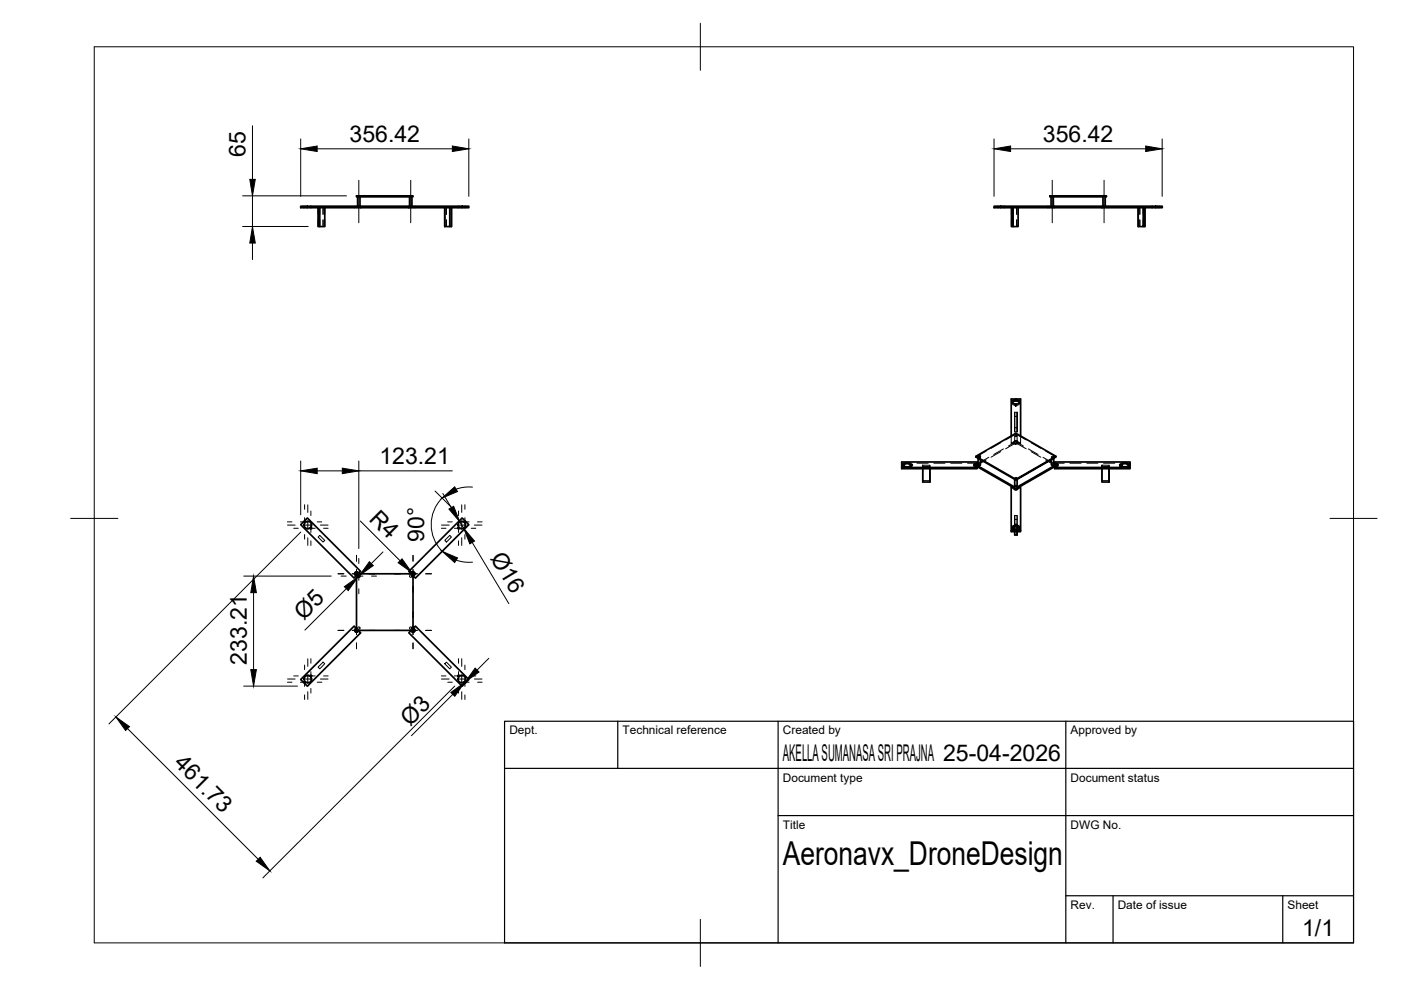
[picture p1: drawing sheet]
<svg xmlns="http://www.w3.org/2000/svg" width="297mm" height="210mm" viewBox="0 0 297 210" stroke-linecap="round" stroke-linejoin="round" font-family="sans-serif">
<!-- layer: Visible -->
<g fill="none" stroke="#000" stroke-width=".36">
<path d="M65.2 43.7h11.3v.3h-11.3zM65.2 43.7h-1.4v.3h1.4M67.4 44v4h.4v-4M68.9 44v4h-1.1M75.6 41.5h12v.2h-12zM75.8 41.7v2M76.3 41.7v2M76.5 44h21.5M76.5 43.7h10.2M86.8 41.7v2M87.3 41.7v2M95.4 48h.3v-4v4"/>
<path d="M95.4 44v4h-1.1v-4v4M98 43.7h1.4v.3h-1.4zM98 43.7h-11.3v.3M212.2 43.7h11.3v.3h-11.3zM212.2 43.7h-1.4v.3h1.4M214.4 44v4h.4v-4M215.9 44v4h-1.1M222.6 41.5h12v.2h-12zM222.8 41.7v2M223.3 41.7v2M223.5 44h21.5M223.5 43.7h10.2"/>
<path d="M233.8 41.7v2M234.3 41.7v2M242.4 44v4h-1.1v-4v4M242.4 48h.3v-4v4M245 43.7h1.4v.3h-1.4zM245 43.7h-11.3v.3M191.2 98.5h.3l-.3 .1zM191.5 98.6a1.04 1.04 0 0 1 1.6 0M191.6 98.4l.7-.3a.57 .57 0 0 1 .7 .6l-.7 .3a.57 .57 0 0 1-.7-.6zM193.1 98.5h.3l-.3 .1zM195.6 99.4v2.8h1.5v-2.8M206.9 96.7l8.5-4.8 8.5 4.8"/>
<path d="M207.2 98.7v.7h-16v-.3h16M207.2 98.4v-.4h-16v1.1M207.2 98.9l7.5 4.4M207.2 98.7l7.9 4.6h-.7v9.2M207.2 98.4l-.4-.1-.3 .3 .3 .1h.4M207.4 97.2v1.4l.5-.1v-1.1M207.4 98.3l-.2 .1M207.4 96.8h.4M207.4 96.6l.5 .1-.3 .2-.2-.2zM208.3 97.7l-.4 .3M214.4 92.4v-7.8h2v7.8M214.6 85.4a1.04 1.04 0 0 1 1.6 0"/>
<path d="M214.7 85l.7-.2a.57 .57 0 0 1 .7 .6l-.7 .3a.57 .57 0 0 1-.7-.7zM215.3 85.7l.3 .1h-.3zM215.3 84.6l.3 .1-.3 .1zM222.5 97.7l.4 .3M223.4 97.2v1.4l-.5-.1v-1.1M223.4 98.3l.2 .1M223.6 98.4v-.4h16v1.4h-16v-.3h16M223.6 98.9l-7.5 4.4M223.6 98.7l-7.9 4.6M223.6 98.7v.4M223.6 98.4l.4-.1 .3 .3-.3 .1h-.4M233.6 99.4v2.8h1.5v-2.8"/>
<path d="M237.4 98.5h.3l-.3 .1zM237.7 98.6a1.04 1.04 0 0 1 1.6 0M237.8 98.4l.7-.3a.57 .57 0 0 1 .7 .6l-.7 .3a.57 .57 0 0 1-.7-.6zM239.3 98.5h.3l-.3 .1zM214.6 112a1.04 1.04 0 0 1 1.6 0M214.7 111.7l.7-.3a.57 .57 0 0 1 .7 .6l-.7 .3a.57 .57 0 0 1-.7-.6zM215.1 103.3l-.1 .2 .3 .1 .5-.1-.1-.2M215.1 101.7l.1 1.3 .2 .1 .2-.1v-1.3M215.1 111.6v.7M215.1 112.7v.7h.5v-.7M215.3 111.2l.3 .1h-.3zM215.3 112.3l.3 .1h-.3z"/>
<path d="M215.4 101.6l8.5-4.9v.2l-8.5 4.9zM215.4 101.6l-8.5-4.9v.2l8.5 4.9M215.6 111.6v.7M215.7 103.3h.7v9.4h-2v-.2h2M75.6 121.7h12v12h-12zM76 121.7l.5-.5-11.3-11.4-1.4 1.4 11.3 11.4 .5-.5M76 133.6a.39 .39 0 0 1-.4 .4 .39 .39 0 0 1-.4-.4 .39 .39 0 0 1 .4-.3l-.5-.5-11.3 11.3 1.4 1.4 11.3-11.3-.5-.5M76 121.6a.39 .39 0 0 0-.4-.3 .39 .39 0 0 0-.4 .3 .39 .39 0 0 0 .4 .4M87.2 133.6a.39 .39 0 0 0 .4 .4 .39 .39 0 0 0 .4-.4 .39 .39 0 0 0-.4-.3l.5-.5 11.3 11.3-1.4 1.4-11.3-11.3 .5-.5M87.6 122a.39 .39 0 0 0 .4-.4 .39 .39 0 0 0-.4-.3 .39 .39 0 0 0-.4 .3l-.5-.4 11.3-11.4 1.4 1.4-11.3 11.4-.5-.5"/>
<circle cx="64.6" cy="110.6" r=".16"/>
<circle cx="65.3" cy="111.3" r=".79"/>
<circle cx="65.9" cy="112" r=".16"/>
<circle cx="97.3" cy="112" r=".16"/>
<circle cx="97.9" cy="111.3" r=".79"/>
<circle cx="98.6" cy="110.6" r=".16"/>
<circle cx="76.1" cy="122.2" r=".24"/>
<circle cx="64.6" cy="144.7" r=".16"/>
<circle cx="65.3" cy="144" r=".79"/>
<circle cx="65.9" cy="143.3" r=".16"/>
<circle cx="97.3" cy="143.3" r=".16"/>
<circle cx="97.9" cy="144" r=".79"/>
<circle cx="98.6" cy="144.7" r=".16"/>
</g>
<!-- layer: Hidden -->
<g fill="none" stroke="#000" stroke-width=".21">
<path d="M64.4 43.7v.3M64.7 43.7v.3M65.8 43.7v.3M66.1 43.7v.3M67.4 44v1.4M67.4 46.6v1.4M67.8 44v1.4M67.8 46.6v1.4M68.5 44v1.4M68.5 46.6v1.4M68.9 44v1.4M68.9 46.6v1.4"/>
<path d="M75.1 43.7v.3M75.2 43.7v.3M75.6 43.7v.3M75.8 41.5v.2M76 43.7v.3M76.3 41.5v.2M87.2 43.7v.3M87.6 43.7v.3M88 43.7v.3M88.1 43.7v.3M94.7 44v1.4M94.7 46.6v1.4"/>
<path d="M95.4 44v1.4M95.4 46.6v1.4M97.1 43.7v.3M97.3 43.7v.3M98.4 43.7v.3M98.7 43.7v.3M211.4 43.7v.3M211.7 43.7v.3M212.8 43.7v.3M213.1 43.7v.3M214.4 44v1.4M214.4 46.6v1.4"/>
<path d="M214.8 44v1.4M214.8 46.6v1.4M215.5 44v1.4M215.5 46.6v1.4M215.9 44v1.4M215.9 46.6v1.4M222.1 43.7v.3M222.2 43.7v.3M222.6 43.7v.3M222.8 41.5v.2M223 43.7v.3M223.3 41.5v.2"/>
<path d="M234.2 43.7v.3M234.6 43.7v.3M235 43.7v.3M235.1 43.7v.3M241.7 44v1.4M241.7 46.6v1.4M242.4 44v1.4M242.4 46.6v1.4M244.1 43.7v.3M244.3 43.7v.3M244.4 43.7v.3M245.4 43.7v.3"/>
<path d="M245.7 43.7v.3M191.2 98.2h2M191.2 98.5v.3M191.5 98.5h.1M191.5 98.5v.3M191.5 98.7a.85 .85 0 0 0 .8 .5 .85 .85 0 0 0 .8-.4v-.1M193.1 98.5h.1M193.1 98.5v.3M193.4 98.5v.3M194.4 98.2h2.4M195.6 98.6l1.5 .1v.7v-.7M195.6 98.9v-.3v3.3h1.5"/>
<path d="M195.6 98.9v.5M195.6 98.9h1.5M198 98.2h2.4M201.6 98.2h2.3M205.1 98.2h2.1M206.5 98.5v.3M206.6 98.7l-.1 .1 .2 .2 .5-.1a.32 .32 0 0 1-.5 .2 .32 .32 0 0 1-.1-.5h.6v-.2v.2zM207.4 98.5l.1-.1 .4 .1M207.4 96.7v.5M207.4 96.8a.2 .2 0 0 0 .2 .2 .2 .2 0 0 0 .2-.2M207.9 98l-.5 .3M207.9 96.7v.7"/>
<path d="M209.1 97.5l-1.9 1.1M209.1 95.6l-2.2 1.3M209.7 97l-1.4 .7M212.2 95.8l-2.1 1.1M212.2 93.9l-2.1 1.2M212.7 95.2l-2 1.2M214.4 92.4v1.4M214.4 84.9h2M214.6 85.2v.3M214.6 85.4a.84 .84 0 0 0 .6 .6 .84 .84 0 0 0 .9-.3l.1-.3M215 93.7v.2M215 93.6a.38 .38 0 0 1 .5-.2 .38 .38 0 0 1 .2 .4v.2a.34 .34 0 0 0-.3-.3 .34 .34 0 0 0-.3 .3z"/>
<path d="M215.1 93.5a.34 .34 0 0 1 .4-.1 .34 .34 0 0 1 .2 .4v.3a.34 .34 0 0 0-.2-.5 .34 .34 0 0 0-.5 .2l.1 .3zM215.1 93.8h-.7v.3h.7l-1.9 1.1M215.1 93.8l-1.3 .8M215.1 88.3v-.9v3.3h.5M215.1 92.4v1.7M215.1 87.4h.5M215.1 91.6h.5M215.2 92.4v-.1a.19 .19 0 0 1 .3-.1 .2 .2 0 0 1 0 .4l-.3-.1zM215.2 84.7v.2M215.2 85.8v.2M215.4 85.7v.3M215.4 91.9v.1"/>
<path d="M215.4 92l-2.2 1.3M215.4 92l2.2 1.3M215.5 84.7v.2M215.5 85.8v.2M215.6 87.4v4.2zM215.6 88.3h-.5v3.3v-.9M215.6 92.4v1.7M215.7 93.8h.7v.3h-.7l1.9 1.1M215.7 93.8l1.3 .8M215.8 93.7v.2M216.2 85.2v.3M216.4 92.4v1.4"/>
<path d="M218 95.2l2.1 1.2M218.6 95.8l2.1 1.1M218.6 93.9l2.1 1.2M221.1 97l1.4 .7M221.7 97.5l1.9 1.1M221.7 95.6l2.2 1.3M222.9 98.5l.2-.1 .3 .1M222.9 98l.5 .3M222.9 96.9v.5M222.9 96.8h.1a.22 .22 0 0 1 .4 0 .22 .22 0 0 1-.1 .3 .22 .22 0 0 1-.3-.1zM223.4 96.9v.3M223.6 98.4v.2a.32 .32 0 0 1 .4-.1 .32 .32 0 0 1 .2 .4h-.6a.31 .31 0 0 0 .5 .2 .31 .31 0 0 0 0-.5h-.5z"/>
<path d="M223.6 98.2h2M224.3 98.5v.3M226.8 98.2h2.4M230.4 98.2h2.4M233.6 98.9v-.3v3.3h1.5M233.6 98.6l1.5 .1v.7M234 98.2h2.4M235.1 98.9h-1.5v.5M237.4 98.5v.3M237.6 98.2h2M237.7 98.5h.1M237.7 98.5v.3"/>
<path d="M237.7 98.7a.84 .84 0 0 0 .6 .6 .84 .84 0 0 0 .9-.3l.1-.3M239.3 98.5v.3M239.6 98.5v.3M67.4 113.9l.4-.4 1.1 1.1-.4 .3zM95.4 113.5l.3 .4-1 1-.4-.3zM195.6 101.9v.3M214.4 103.5h.7M214.6 111.8v.3M214.6 112a.83 .83 0 0 0 .7 .6 .83 .83 0 0 0 .8-.3l.1-.3M214.7 103.3l.4 .2M215 103.4v.3M215.1 103.5a.31 .31 0 0 0 .1 .5 .31 .31 0 0 0 .4-.1l.2-.2-.1-.4v.2h.7"/>
<path d="M215.1 103l.2-.1 .3 .1M215.1 111.6v-2.3v4.1M215.1 101.4v.3M215.1 112.3v.4M215.1 109.3h.5v2.3M215.1 110.1h.5M215.1 112.6h.5M215.2 111.3v.2M215.2 112.4v.2M215.4 111.4v.2M215.5 111.3v.2M215.5 112.4v.2"/>
<path d="M215.6 101.4v.3M215.6 112.3v.4M215.8 103.4v.3M216.1 103.3l-.4 .2a.35 .35 0 0 1-.3 .5 .35 .35 0 0 1-.4-.3l.1-.4v.2M216.2 111.8v.3M233.6 101.9v.3M67.4 141.4l1.1-1 .4 .3-1.1 1.1zM94.3 140.7l.4-.3 1 1-.3 .4z"/>
<circle cx="191.4" cy="98.8" r=".13"/>
<circle cx="193.3" cy="98.8" r=".13"/>
<circle cx="215.4" cy="86.1" r=".13"/>
<circle cx="215.4" cy="85" r=".13"/>
<circle cx="215.4" cy="94.1" r=".21"/>
<circle cx="237.6" cy="98.8" r=".13"/>
<circle cx="239.4" cy="98.8" r=".12"/>
<circle cx="215.4" cy="101.3" r=".21"/>
<circle cx="215.4" cy="112.6" r=".12"/>
<circle cx="215.4" cy="111.6" r=".13"/>
<circle cx="76.1" cy="133.2" r=".26"/>
<circle cx="87.1" cy="122.2" r=".26"/>
<circle cx="87.1" cy="133.2" r=".26"/>
</g>
<!-- layer: BORDER -->
<path d="M20 9.9h267v190h-267zM148.5 4.9v10M15 109.9h10M282 109.9h10M148.5 194.9v10" fill="none" stroke="#000" stroke-width=".21"/>
<!-- layer: TITLEBLOCK -->
<path d="M107 152.9h180v47h-180zM131 152.9v10M165 152.9v47M226 152.9v47M107 162.9h180M165 172.9h122M226 189.9h61M236 189.9v10M272 189.9v10" fill="none" stroke="#000" stroke-width=".25"/>
<!-- layer: Smart Centers -->
<g fill="none" stroke="#000" stroke-width=".21">
<path d="M76.1 38.2v9M87.1 38.2v9M223.1 38.2v9M234.1 38.2v9M60.9 110.7h1M61 111.3h1.6M62.3 112h.9M63.7 110.7h1.8M64.4 111.3h1.7M64.6 107v1M64.6 109.8v1.7M64.6 113.3v1"/>
<path d="M65 112h1.8M65.3 107v1.6M65.3 110.4v1.8M65.3 114v1.6M65.9 108.3v1M65.9 111.1v1.8M65.9 114.7v.9M67.3 110.7h.9M67.9 111.3h1.7M68.6 112h1M75.6 117.7v1.3M76.1 118.4v1.1"/>
<path d="M87.6 117.7v1.3M93.6 112h1M93.6 111.3h1.6M94.9 110.7h1M96.3 112h1.8M97 111.3h1.8M97.2 108.3v1M97.2 111.1v1.8M97.2 114.7v.9M97.7 110.7h1.8M97.9 107v1.6M97.9 110.4v1.8"/>
<path d="M97.9 114v1.6M98.6 107v1M98.6 109.8v1.7M98.6 113.3v1M99.9 112h1M100.6 111.3h1.6M101.2 110.7h1M65.3 139.7v1.6M65.9 139.7v.9M71.7 133.7h1.2M71.7 121.7h1.2M72.3 122.1h1.1"/>
<path d="M74.7 133.7h1.8M74.7 121.7h1.8M75.2 122.1h1.8M75.6 120.8v1.7M75.6 124.3v1.3M75.6 129.7v1.3M75.6 132.8v1.7M75.6 136.3v1.3M76.1 121.3v1.8M76.1 124.8v1.1M78.3 133.7h1.2M78.3 121.7h1.2"/>
<path d="M78.8 122.1h1M83.7 133.7h1.2M83.7 121.7h1.2M86.7 133.7h1.8M86.7 121.7h1.8M87.6 120.8v1.7M87.6 124.3v1.3M87.6 129.7v1.3M87.6 132.8v1.7M87.6 136.3v1.3M90.3 133.7h1.2M90.3 121.7h1.2"/>
<path d="M97.2 139.7v.9M97.9 139.7v1.6M60.9 144.6h1M61 144h1.6M62.3 143.3h.9M63.7 144.6h1.8M64.4 144h1.7M64.6 141v1M64.6 143.8v1.7M64.6 147.3v1M65 143.3h1.8M65.3 143.1v1.8"/>
<path d="M65.3 146.7v1.6M65.9 142.4v1.8M65.9 146v1M67.3 144.6h.9M67.9 144h1.7M68.6 143.3h1M93.6 143.3h1M93.6 144h1.6M94.9 144.6h1M96.3 143.3h1.8M97 144h1.8M97.2 142.4v1.8"/>
<path d="M97.2 146v1M97.7 144.6h1.8M97.9 143.1v1.8M97.9 146.7v1.6M98.6 141v1M98.6 143.8v1.7M98.6 147.3v1M99.9 143.3h1M100.6 144h1.6M101.3 144.6h.9"/>
</g>
<!-- layer: FD_Dimensions -->
<g fill="none" stroke="#000" stroke-width=".21">
<path d="M53.5 26.7v11.3M63.8 29.5v12.1M67.2 31.6h28.7M99.4 29.5v12.1M210.8 29.5v12.1M214.3 31.6h28.6M246.4 29.5v12.1M51.4 48h13.9M51.4 41.5h22.1M53.5 41.5v6.5M53.5 51.5v3.5M63.8 97.7v11.4"/>
<path d="M67.2 99.8h5.4M76.1 97.7v18.6M76.1 99.8h19.8M63.8 112.8l-40.7 40.7M76.4 110.5l8.4 8.4M81.2 117l-2.5 2.5M92.2 104.1l4.3 4.2M93.8 105.6a8 8 0 0 0 0 11.3M93.9 104.6l1.8 3M96.7 118.8l1.7 .4h1.8M97.5 110.7l.8 1.3M100.1 115l7.8 13"/>
<path d="M100.2 103.3h-1.8l-1.7 .4M51.7 122.1h18.5M53.8 125.7v16.3M73.4 124.8l-8.8 8.8M76.2 122l-.3 .3M87.3 121.4l.3 .3M103.6 139.6l-2.4 2.5M27.1 154.5l27.6 27.7M51.7 145.5h11.4M96 147.2l-8.8 8.8M96.4 145.5l-40.7 40.6M98.7 144.5l-.2 .3"/>
</g>
<g fill="#000" stroke="#000" stroke-width=".21">
<path d="M53 38h1.1l-.6 3.5zM63.8 31.6l3.4-.6v1.1zM95.9 31l3.5 .6-3.5 .5zM210.8 31.6l3.5-.6v1.1zM242.9 31l3.5 .6-3.5 .5zM53.5 48l.6 3.5h-1.1zM63.8 99.8l3.4-.5v1.1zM72.6 99.3l3.5 .5-3.5 .6zM78.3 119.1l.8 .8-2.9 2.1zM84.4 119.3l.8-.8 2.1 2.9zM95.2 107.9l1-.5 1.3 3.3zM93.7 116.9l3.3 1.4-.6 1z"/>
<path d="M93.7 105.6l2.7-2.4 .6 1zM98.3 112l2.3 2.7-1 .6zM53.8 122.1l.6 3.6h-1.2zM73 124.4l2.9-2.1-2.1 2.9zM24.6 152l2.9 2.1-.9 .8zM53.2 142h1.2l-.6 3.5zM95.6 146.8l2.9-2-2.1 2.8zM100.7 141.7l.9 .8-2.9 2zM54.3 182.6l.9-.8 2 2.9z"/>
</g>
<text font-size="7" x="166" y="183.4">Aeronavx_DroneDesign</text>
<g font-size="4.9">
<text x="52.1" y="33.3" transform="rotate(-90 52.1 33.3)">65</text>
<text x="74.1" y="30.1">356.42</text>
<text x="221.1" y="30.1">356.42</text>
<text x="80.4" y="98.4">123.21</text>
<text x="78.1" y="110.2" transform="rotate(45 78.1 110.2)">R4</text>
<text x="89.9" y="114.9" transform="rotate(-90 89.9 114.9)">90°</text>
<text x="103.8" y="118.3" transform="rotate(59 103.8 118.3)">Ø16</text>
<text x="64.4" y="131.6" transform="rotate(-45 64.4 131.6)">Ø5</text>
<text x="52.3" y="140.9" transform="rotate(-90 52.3 140.9)">233.21</text>
<text x="87" y="154.1" transform="rotate(-45 87 154.1)">Ø3</text>
<text x="166" y="161.4">AKELLA SUMANASA SRI PRAJNA 25-04-2026</text>
<text x="36.7" y="162.1" transform="rotate(45 36.7 162.1)">461.73</text>
<text x="276.1" y="198.6">1/1</text>
</g>
<g font-size="2.5">
<text x="108" y="155.7">Dept.</text>
<text x="132" y="155.7">Technical reference</text>
<text x="166" y="155.7">Created by</text>
<text x="227" y="155.7">Approved by</text>
<text x="166" y="165.7">Document type</text>
<text x="227" y="165.7">Document status</text>
<text x="166" y="175.7">Title</text>
<text x="227" y="175.7">DWG No.</text>
<text x="227" y="192.7">Rev.</text>
<text x="237" y="192.7">Date of issue</text>
<text x="273" y="192.7">Sheet</text>
</g>
</svg>
